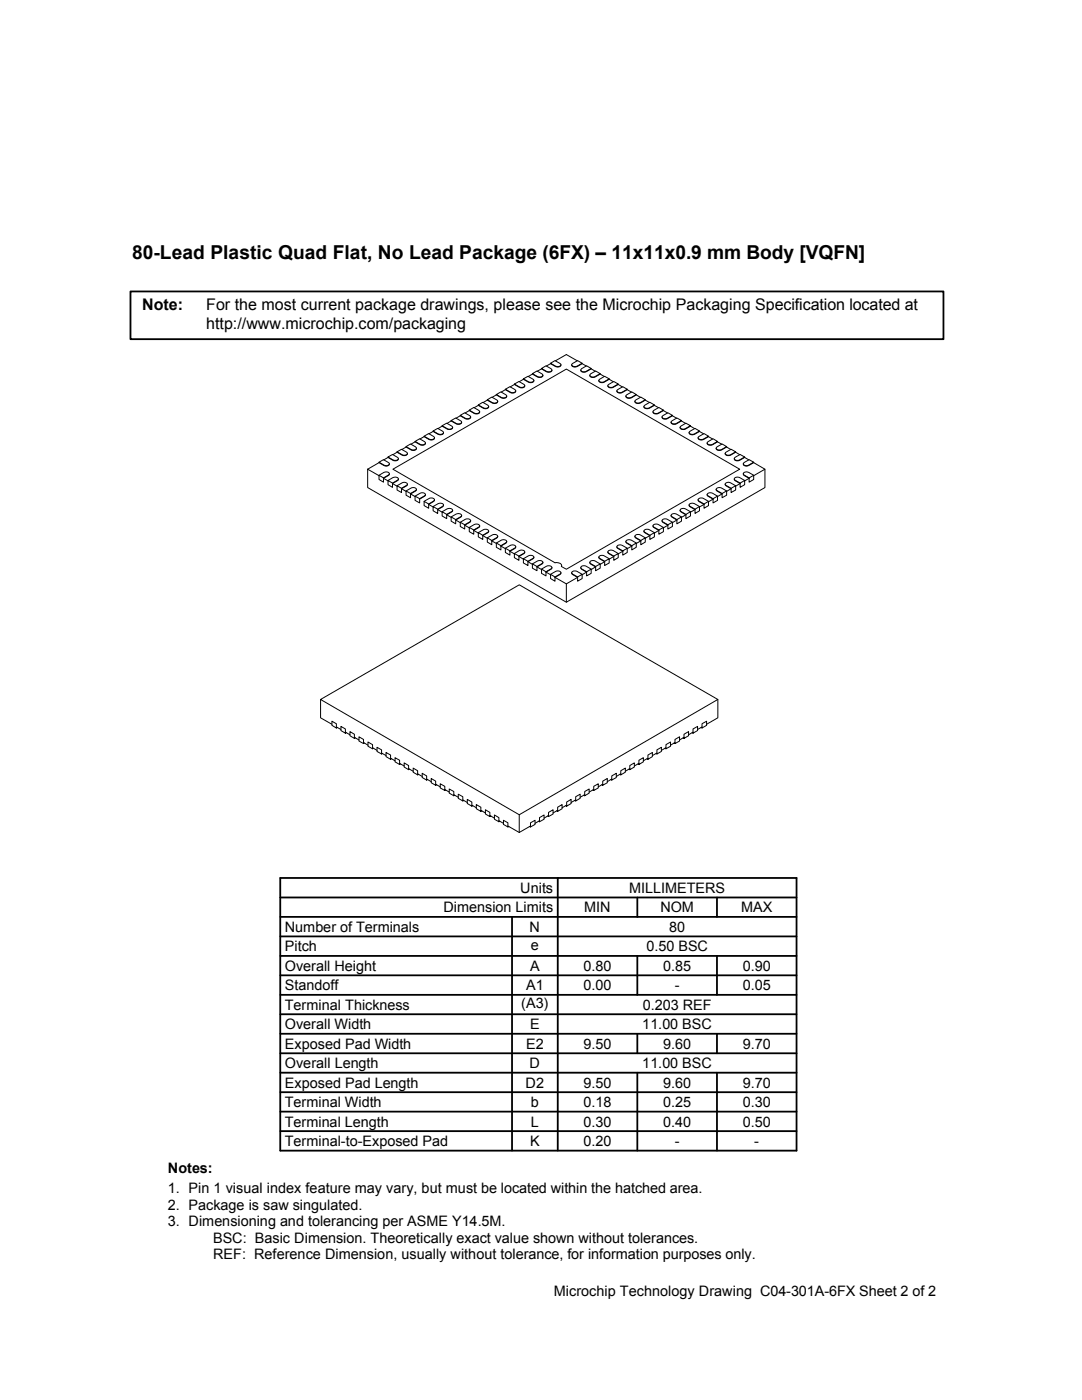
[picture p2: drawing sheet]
<svg xmlns="http://www.w3.org/2000/svg" width="216mm" height="279mm" viewBox="0 0 216 279" stroke-linecap="round" stroke-linejoin="round" font-family="sans-serif">
<g fill="none" stroke="#000" stroke-width=".2">
<path d="M97.2 79.9l-.8 .4M97.2 79.8l1 .6 .5 .1 .4-.1 .2-.3M97.2 79.8l.9-.6 1.2 .9-.2 .2-.4 .2zM99 78.8l-.8 .5M99 78.7l1 .7 .5 .1 .4-.1 .2-.4M99 78.7l.9-.5 1.2 .8-.2 .3-.4 .1zM100.8 77.8l-.8 .5M100.8 77.7l1.2 .7 .7-.1 .2-.3M100.8 77.7l.9-.5 1 .5 .2 .3-.2 .3-.4 .1zM102.6 76.7l-.8 .5M102.6 76.6l1.2 .8 .7-.1 .2-.3M102.6 76.6l.9-.5 1 .6 .2 .3-.4 .3h-.5z"/>
<path d="M104.4 75.7l-.8 .5M104.4 75.6l1.2 .7h.7l.2-.4M104.4 75.6l.9-.5 1.2 .8-.3 .4h-.6zM106.2 74.7l-.8 .4M106.2 74.6l1.2 .7 .7-.1 .2-.3M106.2 74.6l.9-.6 1 .6 .2 .3-.3 .3h-.6zM108.1 73.6l-.9 .5M108.1 73.5l.9 .7 .5 .1 .4-.1 .2-.3M108.1 73.5l.8-.5 1 .6 .2 .3-.4 .3h-.5zM109.9 72.6l-.9 .4M109.9 72.5l.9 .7 .5 .1 .4-.1 .2-.4M109.9 72.5l.8-.5 1.2 .8-.2 .3-.4 .1z"/>
<path d="M114.1 72.7l1.2-.7 .9 .5-1.5 .7-.4-.1zM115.2 72l-2.2-1.2-2.2 1.2M116.1 73.6l1-.6 .9 .5-1.5 .7-.6-.2zM116.2 72.6l.8 .4M116.2 72.5l-1 .7-.5 .1-.4-.1-.2-.4M117.9 74.6l1-.6 .9 .6-1.5 .6-.6-.2zM118 73.5l-1 .7-.5 .1-.4-.1-.2-.3M118 73.6l.8 .5M119.5 75.8l1.1-.7 1 .5-1.2 .7-.7-.1zM119.8 74.6l-1.2 .7-.7-.1-.2-.3M119.8 74.7l.8 .4M121.3 76.8l1.2-.7 .9 .5-1.2 .7-.7-.1z"/>
<path d="M121.6 75.6l-1.2 .7h-.7l-.2-.4M121.6 75.7l.8 .5M123.1 77.9l1.2-.7 .9 .5-1.5 .7-.6-.3zM123.4 76.6l-1.2 .8-.7-.1-.2-.3M123.4 76.7l.8 .5M124.9 78.9l1.2-.7 .9 .5-1 .6-.5 .1-.4-.1zM125.2 77.7l-1.2 .7-.7-.1-.2-.3M125.2 77.8l.8 .5M126.7 79.9l1.2-.7 .9 .6-1 .5-.5 .2-.6-.3zM127 78.7l-1 .7-.5 .1-.4-.1-.2-.4M127 78.8l.8 .5M128.8 79.8l-1 .6-.5 .1-.4-.1-.2-.3"/>
<path d="M128.8 79.9l.8 .4M73.4 93.6l2.2 1.3M73.4 93.6v3.7l39.6 22.9 39.6-22.9v-3.7M75.6 94.8l.9 .6v.8l-.9-.5zM75.6 94.8l1.2-.6h.5l.4 .2-.2 .4-1 .6M75.6 92.3l-2.2 1.3M75.6 92.2l.9-.5 1.2 .9-.2 .2-.4 .1zM75.6 92.2l1 .7 .5 .1 .4-.1 .2-.3M77.4 95.9l.9 .5v.9l-.9-.6zM77.4 95.9l1.2-.7h.5l.4 .3-.2 .3-1 .6M77.4 91.3l-.8 .5M77.4 91.2l1.2 .7h.7l.2-.4"/>
<path d="M77.4 91.2l.9-.5 1.2 .8-.4 .4h-.5zM77.7 94.6l-.2 .3-1 .6 .9 .5M78.4 93.6l34.6-19.9 34.6 19.9-34.6 20-1-.5 .1-.2a.97 .97 0 0 0-1.4-.6zM79.2 96.9l.9 .6v.8l-.9-.5zM79.2 96.9l1.2-.6h.5l.4 .2-.2 .4-1 .6M79.2 90.3l-.8 .4M79.2 90.2l1.2 .7 .7-.1 .2-.3M79.2 90.2l.9-.5 1.2 .8-.4 .3h-.5zM79.5 95.6l-.2 .3-1 .6 .9 .5M81 98l.9 .5v.8l-.9-.5zM81 98l1.2-.7h.5l.4 .2-.2 .4-1 .6M81 89.2l-.8 .5"/>
<path d="M81 89.1l1.2 .8 .7-.1 .2-.3M81 89.1l.9-.5 1 .6 .2 .3-.4 .3h-.5zM81.3 96.6l-.2 .4-1 .5 .9 .6M82.8 99l.9 .5v.9l-.9-.5zM82.8 99l1.2-.6h.5l.4 .2-.2 .4-1 .5M82.8 88.2l-.8 .4M82.8 88.1l1.2 .7h.7l.2-.4M82.8 88.1l.9-.5 1 .5 .2 .3-.4 .4h-.5zM83.1 97.7l-.2 .3-1 .6 .9 .5M84.6 87.1l-.8 .5M84.6 87.1l1 .6 .5 .1 .4-.1 .2-.3M84.6 87.1l.9-.6 1.2 .9-.2 .2-.4 .1z"/>
<path d="M84.9 98.7l-.2 .3-1 .6M86.4 86.1l-.8 .5M86.4 86l1 .7 .5 .1a.5 .5 0 0 0 .6-.5M86.4 86l.9-.5 1 .6 .2 .2a.76 .76 0 0 1-1.1 .3zM86.7 99.7l-.2 .4-1 .6 .9 .5M88.2 85l-.8 .5M88.2 85l.9-.5 1.2 .8-.2 .2-.4 .2zM88.2 85l1.2 .7 .7-.1 .2-.3M90 84l-.8 .5M90 83.9l1.2 .8 .7-.1 .2-.4M90 83.9l.9-.5 1.2 .8-.4 .4h-.5zM91.8 83l-.8 .5"/>
<path d="M91.8 82.9l1.2 .7 .7-.1 .2-.3M91.8 82.9l.9-.5 1.2 .8-.4 .3h-.5zM93.6 81.9l-.8 .5M93.6 81.9l1.2 .7 .7-.1 .2-.3M93.6 81.9l.9-.6 1 .6 .2 .3-.4 .3h-.5zM95.4 80.9l-.8 .5M95.4 80.8l1 .7 .5 .1 .4-.1 .2-.4M95.4 80.8l.9-.5 1 .6 .2 .2-.4 .4h-.5zM128.5 81l1.2-.7 .9 .5-1.2 .7-.7-.1zM130.3 82l1.2-.7 .9 .6-1.2 .6-.7-.1zM130.6 80.8l-1 .7-.5 .1-.4-.1-.2-.4M130.6 80.9l.8 .5"/>
<path d="M132.1 83.1l1.2-.7 .9 .5-1.2 .6h-.7zM132.4 81.9l-1.2 .7-.7-.1-.2-.3M132.4 81.9l.8 .5M133.9 84.1l1.2-.7 .9 .5-1.2 .7-.7-.1zM134.2 82.9l-1.2 .7-.7-.1-.2-.3M134.2 83l.8 .5M135.7 85.2l1.2-.7 .9 .5-1.5 .7-.6-.3zM136 83.9l-1.2 .8-.7-.1-.2-.4M136 84l.8 .5M137.5 86.2l1.2-.7 .9 .5-1.5 .7-.4-.1zM137.8 85l-1.2 .7-.7-.1-.2-.3M137.8 85l.8 .5"/>
<path d="M139.3 99.7l.2 .4 1 .6-.9 .5M139.3 87.2l1.2-.7 .9 .6-1.5 .6-.6-.2zM139.6 86l-1 .7-.5 .1-.4-.1-.2-.4M139.6 86.1l.8 .5M141.1 98.7l.2 .3 1 .6-.9 .5M141.1 88.3l1.2-.7 .9 .5-1.2 .7-.7-.1zM141.4 87.1l-1 .6-.5 .1-.4-.1-.2-.3M141.4 87.1l.8 .5M142.3 99.5l.9-.5v.9l-.9 .5zM142.9 97.7l.2 .3 1 .6-.9 .5M142.9 89.3l1.2-.7 .9 .5-1.2 .7-.7-.1zM143.2 88.1l-1.2 .7h-.7l-.2-.4"/>
<path d="M143.2 99l-1.2-.6h-.5l-.4 .2 .2 .4 1 .5M143.2 88.2l.8 .4M144.1 98.5l.9-.5v.8l-.9 .5zM144.7 96.6l.2 .4 1 .5-.9 .6M144.7 90.4l1.2-.7 .9 .5-1.2 .6-.7-.1zM145 89.1l-1.2 .8-.7-.1-.2-.3M145 98l-1.2-.7h-.5l-.4 .2 .2 .4 1 .6M145 89.2l.8 .5M145.9 97.5l.9-.6v.9l-.9 .5zM146.5 95.6l.2 .3 1 .6-.9 .5M146.6 91.4l1.1-.7 .9 .5-1.2 .7-.7-.1zM146.8 90.2l-1.2 .7-.7-.1-.2-.3"/>
<path d="M146.8 96.9l-1.2-.6h-.5l-.4 .2 .2 .4 1 .6M146.8 90.3l.8 .4M147.7 96.4l.9-.5v.8l-.9 .6zM148.3 94.6l.2 .3 1 .6-.9 .5M148.4 92.4l1.1-.7 .9 .5-1.5 .7-.4-.1zM148.6 91.2l-1.2 .7h-.7l-.2-.4M148.6 95.9l-1.4-.7a.52 .52 0 0 0-.7 .4l.2 .2 1 .6M148.6 91.3l.8 .5M149.5 95.4l.9-.6v.9l-.9 .5zM150.4 92.2l-1 .7-.5 .1-.4-.1-.2-.3M150.4 94.8l-1.5-.6a.52 .52 0 0 0-.6 .4l.2 .2 1 .6M150.4 92.3l2.2 1.3-2.2 1.3"/>
<path d="M84.6 100.1l.9 .5v.8l-.9-.5zM84.6 100.1l1.2-.7h.5l.4 .2-.2 .4-1 .6M86.4 101.1l.9 .5v.9l-.9-.6zM86.4 101.1l1.2-.6h.5l.4 .1-.2 .4-1 .6M88.2 102.1l.9 .6v.8l-.9-.5zM88.2 102.1l1.2-.6h.5l.4 .2-.2 .4-1 .6M88.5 100.8l-.2 .3-1 .6 .9 .5M90 103.2l1.2-.7h.5l.4 .2-.2 .4-1 .6M90 103.2l.9 .5v.8l-.9-.5zM90.3 101.8l-.2 .4-1 .5 .9 .6M91.8 104.2l.9 .5v.9l-.9-.5zM91.8 104.2l1.2-.6h.5l.4 .2-.2 .4-1 .5"/>
<path d="M92.1 102.9l-.2 .3-1 .6 .9 .5M93.6 105.3l.9 .5v.8l-.9-.5zM93.6 105.3l1.2-.7h.5l.4 .2-.2 .4-1 .6M93.9 103.9l-.2 .3-1 .6 .9 .5M95.4 106.3l.9 .5v.9l-.9-.6zM95.4 106.3l1.2-.7h.5l.4 .3-.2 .3-1 .6M95.7 104.9l-.2 .4-1 .6 .9 .5M97.2 107.3l.9 .6v.8l-.9-.5zM97.2 107.3l1.2-.6h.5l.4 .2-.2 .4-1 .6M97.5 106l-.2 .3-1 .6 .9 .5M99 108.4l.9 .5v.8l-.9-.5zM99 108.4l1.2-.7h.5l.4 .2v.3l-1.2 .7"/>
<path d="M99.3 107l-.2 .4-1 .5 .9 .6M100.8 109.4l.9 .5v.9l-.9-.5zM100.8 109.4l1.5-.7a.52 .52 0 0 1 .6 .4l-.2 .3-1 .5M101.1 108.1l-.2 .3-1 .6 .9 .5M102.6 110.5l.9 .5v.8l-.9-.5zM102.6 110.5l1.5-.7a.52 .52 0 0 1 .6 .4l-.2 .2-1 .6M102.9 109.1l-.2 .4-1 .5 .9 .5M104.4 111.5l.9 .5v.9l-.9-.5zM104.4 111.5l1.2-.7h.6l.3 .3-.2 .3-1 .6M104.7 110.2l-.2 .3-1 .6 .9 .5M106.2 112.5l.9 .6v.8l-.9-.5zM106.2 112.5l1.2-.6h.5l.4 .2-.2 .4-1 .6"/>
<path d="M106.5 111.2l-.2 .3-1 .6 .9 .5M108.1 113.6l.8 .5v.8l-.8-.5zM108.1 113.6l1.1-.7h.5l.4 .2-.2 .4-1 .6M108.3 112.2l-.2 .4-1 .5 1 .6M109.9 114.6l.8 .5v.9l-.8-.5zM109.9 114.6l1.1-.6h.5l.4 .2-.2 .4-1 .5M110.1 113.3l-.2 .3-1 .6 1 .5M111.9 114.3l-.2 .4-1 .5 2.3 1.3M113 116.5v3.7M114.1 114.3l.2 .4 1 .5-2.3 1.3M115.3 115.1l.9-.5v.9l-.9 .5zM115.9 113.3l.2 .3 1 .6-.9 .5"/>
<path d="M116.2 114.6l-1.2-.6h-.6l-.3 .2 .2 .4 1 .5M117.1 114.1l.9-.5v.8l-.9 .5zM117.7 112.2l.2 .4 1 .5-.9 .6M118 113.6l-1.2-.7h-.5l-.4 .2 .2 .4 1 .6M118.9 113.1l.9-.6v.9l-.9 .5zM119.5 111.2l.2 .3 .9 .6-.8 .5M119.8 112.5l-1.2-.6h-.5l-.4 .2 .2 .4 1 .6M120.6 112l1-.5v.9l-1 .5zM121.3 110.2l.2 .3 1 .6-.9 .5M121.6 111.5l-1.2-.7h-.5l-.4 .3 .2 .3 .9 .6M122.5 111l.9-.5v.8l-.9 .5zM123.1 109.1l.2 .4 1 .5-.9 .5"/>
<path d="M123.4 110.5l-1.2-.7h-.5l-.4 .2 .2 .4 1 .6M124.9 108.1l.2 .3 1 .6-.9 .5M125.2 109.4v.9l-.9 .5v-.9l.9-.5-1.2-.6h-.5l-.4 .2 .2 .4 1 .5M126.1 108.9l.9-.5v.8l-.9 .5zM126.7 107l.2 .4 1 .5-.9 .6M127 108.4l-1.2-.7h-.5l-.4 .2 .2 .4 1 .6M127.9 107.9l.9-.6v.9l-.9 .5zM128.5 106l.2 .3 1 .6-.9 .5M128.8 107.3l-1.2-.6h-.5l-.4 .2 .2 .4 1 .6M129.7 106.8l.9-.5v.8l-.9 .6zM130.3 104.9l.2 .4 1 .6-.9 .5M130.6 106.3l-1.2-.7h-.5l-.4 .3 .2 .3 1 .6"/>
<path d="M131.5 105.8l.9-.5v.8l-.9 .5zM132.1 103.9l.2 .3 1 .6-.9 .5M132.4 105.3l-1.2-.7h-.5l-.4 .2 .2 .4 1 .6M133.3 104.7l.9-.5v.9l-.9 .5zM133.9 102.9l.2 .3 1 .6-.9 .5M134.2 104.2l-1.2-.6h-.5l-.4 .2 .2 .4 1 .5M135.1 103.7l.9-.5v.8l-.9 .5zM135.7 101.8l.2 .4 1 .5-.9 .6M136 103.2l-1.2-.7h-.5l-.4 .2 .2 .4 1 .6M136.9 102.7l.9-.6v.9l-.9 .5zM137.5 100.8l.2 .3 1 .6-.9 .5M137.8 102.1l-1.2-.6h-.5l-.4 .2 .2 .4 1 .6"/>
<path d="M138.7 101.6l.9-.5v.8l-.9 .6zM139.6 101.1l-1.2-.6h-.5l-.4 .1 .2 .4 1 .6M140.5 100.6l.9-.5v.8l-.9 .5zM141.4 100.1l-1.2-.7h-.5l-.4 .2 .2 .4 1 .6M64 139.6v3.7l2.2 1.2M64 139.6l39.6-22.9 39.6 22.9-39.6 23zM143.2 139.6v3.7l-2.2 1.2M67.1 145.1l.9 .5M67.3 145.2l-.2 .1-.9-.5v-.9l.9 .5v.9M68.9 146.1l.9 .5M69.1 146.2l-.2 .1-.9-.5v-.8l.9 .5v.8M70.7 147.2l.9 .5"/>
<path d="M70.9 147.3l-.2 .1-.9-.6v-.8l.9 .5v.9M72.5 148.2l.9 .5M72.7 148.3l-.2 .1-.9-.5v-.9l.9 .6v.8M74.3 149.2l.9 .6M74.5 149.3l-.2 .1-.9-.5v-.8l.9 .5v.8M76.1 150.3l.9 .5M76.3 150.4l-.2 .1-.9-.5v-.9l.9 .5v.9M77.9 151.3l.9 .5M78.1 151.4l-.2 .1-.9-.5v-.8l.9 .5v.8M79.7 152.4l.9 .5M79.9 152.5l-.2 .1-.9-.6v-.8l.9 .5v.9M81.5 153.4l.9 .5"/>
<path d="M81.7 153.5l-.2 .1-.9-.5v-.8l.9 .5v.8M83.3 154.4l.9 .6M83.5 154.5l-.2 .1-.9-.5v-.8l.9 .5v.8M85.1 155.5l.9 .5M85.3 155.6l-.2 .1-.9-.5v-.9l.9 .6v.8M86.9 156.5l.9 .5M87.1 156.6l-.2 .1-.9-.5v-.8l.9 .5v.8M88.8 157.6l.8 .5M88.9 157.7l-.1 .1-1-.6v-.8l1 .5v.9M90.6 158.6l.8 .5M90.7 158.7l-.1 .1-1-.5v-.8l1 .5v.8M92.4 159.6l.8 .5"/>
<path d="M92.5 159.7l-.1 .2-1-.6v-.8l1 .5v.9M114.7 159.7l.2 .2 .9-.6v-.8l-.9 .5v.9M114.9 159.6l-.9 .5M116.5 158.7l.2 .1 .9-.5v-.8l-.9 .5v.8M116.7 158.6l-.9 .5M118.3 157.7l.2 .1 .9-.6v-.8l-.9 .5v.9M118.5 157.6l-.9 .5M120.1 156.6l.2 .1 .9-.5v-.8l-.9 .5v.8M120.3 156.5l-.9 .5M121.9 155.6l.2 .1 .9-.5v-.9l-.9 .6v.8M122.1 155.5l-.9 .5M123.7 154.5l.2 .1 .9-.5v-.8l-.9 .5v.8"/>
<path d="M123.9 154.4l-.9 .6M125.5 153.5l.2 .1 .9-.5v-.8l-.9 .5v.8M125.7 153.4l-.9 .5M127.3 152.5l.2 .1 .9-.6v-.8l-.9 .5v.9M127.5 152.4l-.9 .5M129.1 151.4l.2 .1 .9-.5v-.8l-.9 .5v.8M129.3 151.3l-.9 .5M130.9 150.4l.2 .1 .9-.5v-.9l-.9 .5v.9M131.1 150.3l-.9 .5M132.7 149.3l.2 .1 .9-.5v-.8l-.9 .5v.8M132.9 149.2l-.9 .6M134.5 148.3l.2 .1 .9-.5v-.9l-.9 .6v.8"/>
<path d="M134.7 148.2l-.9 .5M136.3 147.3l.2 .1 .9-.6v-.8l-.9 .5v.9M136.5 147.2l-.9 .5M138.1 146.2l.2 .1 .9-.5v-.8l-.9 .5v.8M138.3 146.1l-.9 .5M139.9 145.2l.2 .1 .9-.5v-.9l-.9 .5v.9M140.1 145.1l-.9 .5M94.1 160.7l.9 .5M94.3 160.8l-.2 .1-.9-.5v-.9l.9 .6v.8M95.9 161.7l1 .5M96.1 161.8l-.2 .1-.9-.5v-.8l.9 .5v.8M97.7 162.8l1 .5"/>
<path d="M97.9 162.9l-.2 .1-.8-.5v-.9l.8 .5v.9M99.5 163.8l1 .5M99.7 163.9l-.2 .1-.8-.5v-.9l.8 .6v.8M100.5 163.7l.8 .5v.8l-.8-.5zM101.3 164.8l2.3 1.3M101.5 165h-.2M103.6 162.6v3.5M105.7 165h.2l.9-.5v-.8l-.9 .5v.8M105.9 164.8l-2.3 1.3M107.5 163.9l.2 .1 .9-.5v-.9l-.9 .6v.8M107.7 163.8l-.9 .5M109.3 162.9l.2 .1 .9-.5v-.9l-.9 .5v.9"/>
<path d="M109.5 162.8l-.9 .5M111.1 161.8l.2 .1 .9-.5v-.8l-.9 .5v.8M111.3 161.7l-.9 .5M112.9 160.8l.2 .1 .9-.5v-.9l-.9 .6v.8M113.1 160.7l-.9 .5"/>
</g>
<g fill="none" stroke="#000" stroke-width=".36">
<path d="M26 58.2h162.3v9.5h-162.3zM55.9 179.1h103M55.9 175.2h103v54.4h-103zM111.3 175.2v54.4M127.2 179.1v3.9M143.1 179.1v3.9M55.9 183h103M55.9 198.5h103M55.9 194.6h103M55.9 190.8h103M55.9 186.9h103M102.2 183v46.6"/>
<path d="M127.2 190.8v7.7M143.1 190.8v7.7M55.9 218h103M55.9 214.1h103M55.9 206.3h103M55.9 202.4h103M55.9 210.2h103M127.2 206.3v3.9M127.2 214.1v15.5M143.1 206.3v3.9M143.1 214.1v15.5M55.9 221.8h103"/>
<path d="M55.9 225.7h103"/>
</g>
<text font-size="3.8" x="26.4" y="51.7">80-Lead Plastic Quad Flat, No Lead Package (6FX) – 11x11x0.9 mm Body [VQFN]</text>
<g font-size="3.2">
<text x="28.4" y="61.9">Note:</text>
<text x="41.1" y="61.9">For the most current package drawings, please see the Microchip Packaging Specification located at</text>
<text x="41.1" y="65.6">http://www.microchip.com/packaging</text>
</g>
<g font-size="2.9">
<text x="103.8" y="178.2">Units</text>
<text x="125.5" y="178.2">MILLIMETERS</text>
<text x="56.8" y="186">Number of Terminals</text>
<text x="88.5" y="182.1">Dimension Limits</text>
<text x="105.7" y="186">N</text>
<text x="116.6" y="182.1">MIN</text>
<text x="131.8" y="182.1">NOM</text>
<text x="133.5" y="186">80</text>
<text x="147.9" y="182.1">MAX</text>
<text x="56.8" y="189.8">Pitch</text>
<text x="105.9" y="189.6">e</text>
<text x="129" y="189.8">0.50 BSC</text>
<text x="56.8" y="193.7">Overall Height</text>
<text x="56.8" y="197.6">Standoff</text>
<text x="105" y="197.6">A1</text>
<text x="105.8" y="193.7">A</text>
<text x="116.4" y="197.6">0.00</text>
<text x="116.4" y="193.7">0.80</text>
<text x="132.3" y="193.7">0.85</text>
<text x="134.6" y="197.6">-</text>
<text x="148.2" y="197.6">0.05</text>
<text x="148.2" y="193.7">0.90</text>
<text x="56.8" y="201.5">Terminal Thickness</text>
<text x="104" y="201.2">(A3)</text>
<text x="128.2" y="201.5">0.203 REF</text>
<text x="56.8" y="205.4">Overall Width</text>
<text x="56.8" y="209.3">Exposed Pad Width</text>
<text x="105" y="209.3">E2</text>
<text x="105.8" y="205.4">E</text>
<text x="116.4" y="209.3">9.50</text>
<text x="128.2" y="205.4">11.00 BSC</text>
<text x="132.3" y="209.3">9.60</text>
<text x="148.2" y="209.3">9.70</text>
<text x="56.8" y="213.2">Overall Length</text>
<text x="105.7" y="213.2">D</text>
<text x="128.2" y="213.2">11.00 BSC</text>
<text x="56.8" y="217.1">Exposed Pad Length</text>
<text x="56.8" y="220.9">Terminal Width</text>
<text x="104.9" y="217.1">D2</text>
<text x="105.9" y="220.9">b</text>
<text x="116.4" y="217.1">9.50</text>
<text x="116.4" y="220.9">0.18</text>
<text x="132.3" y="217.1">9.60</text>
<text x="132.3" y="220.9">0.25</text>
<text x="148.2" y="217.1">9.70</text>
<text x="148.2" y="220.9">0.30</text>
<text x="56.8" y="224.8">Terminal Length</text>
<text x="105.9" y="224.8">L</text>
<text x="116.4" y="224.8">0.30</text>
<text x="132.3" y="224.8">0.40</text>
<text x="148.2" y="224.8">0.50</text>
<text x="56.8" y="228.7">Terminal-to-Exposed Pad</text>
<text x="105.8" y="228.7">K</text>
<text x="116.4" y="228.7">0.20</text>
<text x="134.6" y="228.7">-</text>
<text x="150.5" y="228.7">-</text>
<text x="33.5" y="234.2">Notes:</text>
<text x="33.5" y="238.1">1. Pin 1 visual index feature may vary, but must be located within the hatched area.</text>
<text x="33.5" y="244.7">3. Dimensioning and tolerancing per ASME Y14.5M.</text>
<text x="33.5" y="241.4">2. Package is saw singulated.</text>
<text x="42.5" y="248">BSC: Basic Dimension. Theoretically exact value shown without tolerances.</text>
<text x="42.5" y="251.3">REF: Reference Dimension, usually without tolerance, for information purposes only.</text>
<text x="110.5" y="258.7">Microchip Technology Drawing C04-301A-6FX Sheet 2 of 2</text>
</g>
</svg>
